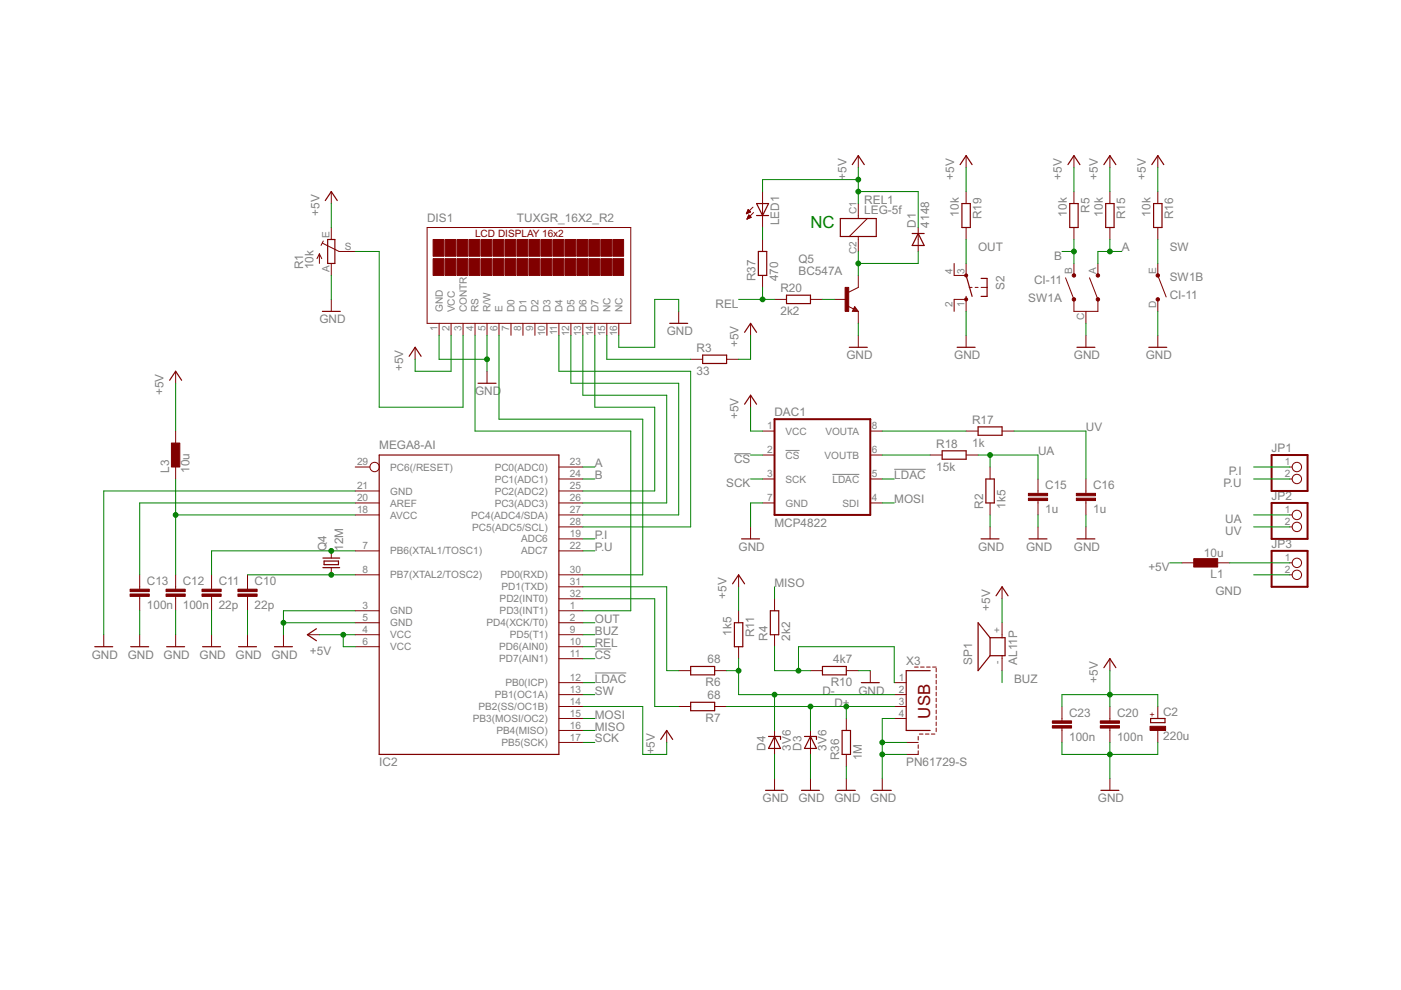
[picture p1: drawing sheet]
<svg xmlns="http://www.w3.org/2000/svg" width="297mm" height="210mm" viewBox="0 0 297 210" stroke-linecap="round" stroke-linejoin="round" font-family="sans-serif">
<path d="M155.7 96.2h3.4M166.5 95.5h3M189.6 99.5h6.7M176.5 100.6h5.7M126.1 137.6h3.5M126.1 142.7h6.7" fill="none" stroke="#808080" stroke-width=".21"/>
<g fill="none" stroke="#800000" stroke-width=".25">
<path d="M180.7 34.9l1.3-1.9 1.2 1.9M203.6 34.9l1.2-1.9 1.3 1.9M226.4 34.9l1.3-1.9 1.3 1.9M234 34.9l1.3-1.9 1.3 1.9M244.2 34.9l1.3-1.9 1.2 1.9M69 42.5l1.2-1.9 1.3 1.9M69.5 50.8h1.5v5.1h-1.5zM160.4 43.2h2.5l-1.2 2.5zM160.4 45.7h2.5M160.8 53.3h1.8v5.1h-1.8zM178.2 46.3h7.6v3.8h-7.6zM193.4 49.5h2.5"/>
<path d="M194.7 49.5l1.2 2.5h-2.5zM203.9 43.2h1.8v5h-1.8zM204.8 58.4l1.3 4.4M208 59h1.3v3.8h-1.3M226.8 43.2h1.8v5h-1.8zM234.4 43.2h1.8v5h-1.8zM244.6 43.2h1.8v5h-1.8zM68.4 66h3.7M86.7 75.5l1.3-1.9 1.3 1.9M142 68.6h3.8M149 75.3h5.1v1.8h-5.1zM157.9 70.5l1.2-1.9 1.3 1.9"/>
<path d="M166.8 62.6h5v1.8h-5zM180.1 73.6h3.8M181.2 65.5l.1 .3h-.3l.2-.5 .5 .6h-.7M202.9 73.6h3.8M204.8 62.8v.7M228.3 73.6h3.8M243.6 73.6h3.8M36 80.6l1.2-1.9 1.3 1.9M80.4 96.5h38.1v63.5h-38.1zM101.4 81.3h3.8M157.9 85.7l1.2-1.9 1.3 1.9M199.8 95.6h5v1.8h-5z"/>
<path d="M207.4 90.5h5.1v1.8h-5.1zM68.5 118.3h3.5M68.7 119h3.1v.7h-3.1zM157.2 114.3h3.8M208 114.3h3.8M209 101.6h1.8v5h-1.8zM218.2 114.3h3.8M228.3 114.3h3.8M20.1 137.1h3.8M27.7 137.1h3.8M35.3 137.1h3.8M43 137.1h3.8"/>
<path d="M50.6 137.1h3.8M58.2 137.1h3.8M67.1 133.3l-1.9 1.3 1.9 1.2M68.5 120.4h3.5M155.3 123.8l1.3-1.9 1.3 1.9M155.7 132h1.8v5.1h-1.8zM163.3 129.5h1.8v5.1h-1.8zM209.9 135.2l-2.5-3.2v10.2l2.5-3.2M209.9 135.2h3.2v3.8h-3.2M209.9 135.2v3.8M211.2 126.3l1.3-1.9 1.2 1.9M140.1 156.8l1.3-1.9 1.2 1.9"/>
<path d="M146.4 141.3h5.1v1.8h-5.1zM146.4 148.9h5.1v1.8h-5.1zM162.9 156.1h2.6v.7M164.2 156.1l1.3 2.6h-2.6zM170.6 156.1h2.5v.7M171.8 156.1l1.3 2.6h-2.5zM174.4 141.3h5v1.8h-5zM178.5 154.9h1.8v5.1h-1.8zM182.6 144.7h3.8M197.2 142.2h-5.1v12.7h5.1M234 141.6l1.3-1.9 1.3 1.9M244 152.3h3v.9h-3z"/>
<path d="M162.3 167.6h3.8M169.9 167.6h3.8M177.5 167.6h3.8M185.2 167.6h3.8M233.4 167.6h3.8"/>
</g>
<g fill="none" stroke="#800000" stroke-width=".21">
<path d="M182 33v2.5M204.8 33v2.5M227.7 33v2.5M235.3 33v2.5M245.5 33v2.5M67.7 53.8v2.1M67.7 53.8l-.5 1M67.7 53.8l.5 1M68.4 51.6l3.5 1.7h3.4M68.5 51.1l-.4 .9M70.2 40.6v2.6M70.2 48.2v2.6"/>
<path d="M70.2 55.9v2.5M90.6 48.2h43.1v20.4h-43.1zM158.2 45.3h.1M158.3 45.2h.2M158.4 45.1h.4M158.4 45h.7M158.4 46.4h.1M158.4 46.3h.4M158.5 44.8h.5M158.5 44.7h.4M158.5 46.2h.6M158.5 44.6h.3"/>
<path d="M158.5 46h.7M158.6 44.5h.1M158.6 45.9h.5M158.6 45.8h.4M158.7 45.7h.1M158.8 45.6l.5 .5-.9 .4zM159.1 44.9l-.5-.5-.4 .9M159.1 44.9l-.9 .4M159.6 43.9l-1.4 1.4M159.8 45.1l-1.4 1.4M161.7 40.6v7.6M161.7 50.8v2.5"/>
<path d="M161.7 58.4v2.5M182 43.2v3.1M182 50.1v3.2M182 58.4v2.5l-2.1 1.1M183.9 46.3l-3.8 3.8M194.7 48.2v5.1M202.3 55.9v2.5h2.5v-2.5M204.8 40.6v2.6M204.8 48.2v2.6M225.9 58.9l1.8 4.6v2.5h5.1v-2.5l-1.8-4.6M227.7 40.6v2.6M227.7 48.2v2.6"/>
<path d="M227.7 55.9v2.5M232.8 55.9v2.5M235.3 40.6v2.6M235.3 48.2v2.6M245.5 40.6v2.6M245.5 48.2v2.6M245.5 55.9v2.5l1.8 4.6M37.2 78.7v2.6M70.2 63.5v2.5M88 73.6v2.6M93.1 68.6v2.5M95.6 68.6v2.5"/>
<path d="M98.2 68.6v2.5M100.7 68.6v2.5M103.3 68.6v2.5M103.3 78.7v2.6M105.8 68.6v2.5M108.3 68.6v2.5M110.9 68.6v2.5M113.4 68.6v2.5M116 68.6v2.5M118.5 68.6v2.5M121 68.6v2.5M123.6 68.6v2.5"/>
<path d="M126.1 68.6v2.5M128.7 68.6v2.5M131.2 68.6v2.5M143.9 66v2.6M146.4 76.2h2.6M154.1 76.2h2.5M159.1 68.6v2.5M164.2 63.5h2.6M171.8 63.5h2.6M176.9 63.5h2.5M179.8 64.9l1.2 .6M181.2 65l.8 1h-1.3z"/>
<path d="M182 66v2.6M182 71.1v2.5M202.3 66v-2.5h2.5v2.5M204.8 71.1v2.5M205.5 60.9h.6M206.7 60.9h.7M208 60.9h1.3M230.2 66v2.6M230.2 71.1v2.5M245.5 63.5v2.5M245.5 71.1v2.5M37.2 91.4v2.5"/>
<path d="M37.2 99v2.6M75.3 99h3.1M118.5 99h5.1M159.1 83.8v2.5M161.7 91.4h2.5M161.7 96.5h2.5M184.5 91.4h2.6M184.5 96.5h2.6M197.2 96.5h2.6M204.8 91.4h2.6M204.8 96.5h2.6M209.9 99v2.6"/>
<path d="M212.5 91.4h2.5M273.4 99h.6M70.2 116.8v1.5M75.3 116.8h5.1M75.3 104.1h5.1M75.3 106.6h5.1M75.3 109.2h5.1M118.5 116.8h5.1M118.5 104.1h5.1M118.5 106.6h5.1M118.5 109.2h5.1M118.5 114.3h5.1"/>
<path d="M118.5 111.7h5.1M118.5 101.6h5.1M159.1 111.7v2.6M161.7 106.6h2.5M161.7 101.6h2.5M184.5 106.6h2.6M184.5 101.6h2.6M209.9 106.6v2.6M209.9 111.7v2.6M220.1 101.6v3M220.1 106.1v3.1M220.1 111.7v2.6"/>
<path d="M230.2 101.6v3M230.2 106.1v3.1M230.2 111.7v2.6M250.6 119.3h2.5M258.2 119.3h2.5M273.4 109.2h.6M273.4 111.7h.6M273.4 101.6h.6M273.4 119.3h.6M22 134.6v2.5M29.6 121.9v3M29.6 126.4v3.1"/>
<path d="M29.6 134.6v2.5M37.2 121.9v3M37.2 126.4v3.1M37.2 134.6v2.5M44.9 121.9v3M44.9 126.4v3.1M44.9 134.6v2.5M52.5 121.9v3M52.5 126.4v3.1M52.5 134.6v2.5M60.1 134.6v2.5M65.2 134.6h2.5"/>
<path d="M70.2 120.4v1.5M75.3 121.9h5.1M75.3 129.5h5.1M75.3 132h5.1M75.3 134.6h5.1M75.3 137.1h5.1M118.5 121.9h5.1M118.5 129.5h5.1M118.5 132h5.1M118.5 134.6h5.1M118.5 137.1h5.1M118.5 139.7h5.1"/>
<path d="M118.5 127h5.1M118.5 124.4h5.1M156.6 121.9v2.5M156.6 129.5v2.5M156.6 137.1v2.6M164.2 127v2.5M164.2 134.6v2.5M212.5 124.4v2.6M212.5 132v3.2M212.5 139v3.2M235.3 139.7v2.5M273.4 121.9h.6"/>
<path d="M118.5 157.4h5.1M118.5 154.9h5.1M118.5 152.3h5.1M118.5 149.8h5.1M118.5 147.3h5.1M118.5 144.7h5.1M141.4 154.9v2.5M143.9 149.8h2.5M143.9 142.2h2.5M151.5 149.8h2.6M151.5 142.2h2.6M164.2 154.9v5.1"/>
<path d="M171.8 142.2h2.6M171.8 154.9v5.1M179.4 142.2h2.6M179.4 152.3v2.6M179.4 160v2.5M184.5 142.2v2.5M189.6 152.3h2.5M189.6 149.8h2.5M189.6 147.3h2.5M189.6 144.7h2.5M192.1 157.4h2.6M193.9 141.4h.8"/>
<path d="M194.7 156.1v.8M194.7 157.9v.8M194.7 159.2v.8h-2.6M194.9 155.6h.8M195.2 141.4h.7M196.2 155.6h.8M196.5 141.4h.7M197.5 155.6h.7M197.7 141.4h.8M198.5 141.7v.8M198.5 143v.7M198.5 144.2v.8"/>
<path d="M198.5 145.5v.8M198.5 146.8v.7M198.5 148v.8M198.5 149.3v.7M198.5 150.6v.7M198.5 151.8v.8M198.5 153.1v.8M198.5 154.4v.7M225.2 149.8v3M225.2 154.4v3M235.3 149.8v3M235.3 154.4v3"/>
<path d="M245.5 149.8v2.5M245.5 154.9v2.5M164.2 165v2.6M171.8 165v2.6M179.4 165v2.6M187.1 165v2.6M235.3 165v2.6"/>
<circle cx="79.4" cy="99" r=".99"/>
<circle cx="275" cy="99" r="1"/>
<circle cx="275" cy="119.3" r="1"/>
<circle cx="275" cy="101.6" r="1"/>
<circle cx="275" cy="109.2" r="1"/>
<circle cx="275" cy="111.7" r="1"/>
<circle cx="275" cy="121.9" r="1"/>
</g>
<g fill="#800000" stroke="#800000" stroke-width=".21">
<path d="M50.4 125.9h4.1v.5h-4.1z"/>
<path d="M50.4 124.9h4.1v.5h-4.1z"/>
<path d="M42.8 125.9h4.1v.5h-4.1z"/>
<path d="M42.8 124.9h4.1v.5h-4.1z"/>
<path d="M35.2 125.9h4.1v.5h-4.1z"/>
<path d="M35.2 124.9h4.1v.5h-4.1z"/>
<path d="M27.6 125.9h4v.5h-4z"/>
<path d="M27.6 124.9h4v.5h-4z"/>
<path d="M218 105.6h4.1v.5h-4.1z"/>
<path d="M218 104.6h4.1v.5h-4.1z"/>
<path d="M228.2 105.6h4.1v.5h-4.1z"/>
<path d="M228.2 104.6h4.1v.5h-4.1z"/>
<path d="M233.3 153.9h4v.5h-4z"/>
<path d="M233.3 152.8h4v.6h-4z"/>
<path d="M179.2 60.9h.7v5.1h-.7z"/>
<path d="M91.8 50.8h2.3v3.5h-2.3z"/>
<path d="M91.8 54.8h2.3v3.6h-2.3z"/>
<path d="M94.4 50.8h2.3v3.5h-2.3z"/>
<path d="M94.4 54.8h2.3v3.6h-2.3z"/>
<path d="M96.9 50.8h2.3v3.5h-2.3z"/>
<path d="M96.9 54.8h2.3v3.6h-2.3z"/>
<path d="M99.4 50.8h2.3v3.5h-2.3z"/>
<path d="M99.4 54.8h2.3v3.6h-2.3z"/>
<path d="M102 50.8h2.3v3.5h-2.3z"/>
<path d="M102 54.8h2.3v3.6h-2.3z"/>
<path d="M104.5 50.8h2.3v3.5h-2.3z"/>
<path d="M104.5 54.8h2.3v3.6h-2.3z"/>
<path d="M107.1 50.8h2.3v3.5h-2.3z"/>
<path d="M107.1 54.8h2.3v3.6h-2.3z"/>
<path d="M109.6 50.8h2.3v3.5h-2.3z"/>
<path d="M109.6 54.8h2.3v3.6h-2.3z"/>
<path d="M112.1 50.8h2.3v3.5h-2.3z"/>
<path d="M112.1 54.8h2.3v3.6h-2.3z"/>
<path d="M114.7 50.8h2.3v3.5h-2.3z"/>
<path d="M114.7 54.8h2.3v3.6h-2.3z"/>
<path d="M117.2 50.8h2.3v3.5h-2.3z"/>
<path d="M117.2 54.8h2.3v3.6h-2.3z"/>
<path d="M119.8 50.8h2.3v3.5h-2.3z"/>
<path d="M119.8 54.8h2.3v3.6h-2.3z"/>
<path d="M122.3 50.8h2.3v3.5h-2.3z"/>
<path d="M122.3 54.8h2.3v3.6h-2.3z"/>
<path d="M124.8 50.8h2.3v3.5h-2.3z"/>
<path d="M124.8 54.8h2.3v3.6h-2.3z"/>
<path d="M127.4 50.8h2.3v3.5h-2.3z"/>
<path d="M127.4 54.8h2.3v3.6h-2.3z"/>
<path d="M129.9 50.8h2.3v3.5h-2.3z"/>
<path d="M129.9 54.8h2.3v3.6h-2.3z"/>
<path d="M223.1 153.9h4.1v.5h-4.1z"/>
<path d="M223.1 152.8h4.1v.6h-4.1z"/>
<path d="M36.3 93.9h1.8v5.1h-1.8z"/>
<path d="M243.8 154h3.3v.9h-3.3z"/>
<path d="M253.1 118.4h5.1v1.8h-5.1z"/>
</g>
<path d="M164.2 88.9h20.3v20.3h-20.3zM269.6 96.5h7.6v7.6h-7.6zM269.6 106.6h7.6v7.7h-7.6zM269.6 116.8h7.6v7.6h-7.6z" fill="none" stroke="#800000" stroke-width=".42"/>
<g fill="#800000" stroke="#800000" stroke-width=".21">
<circle cx="204.8" cy="58.4" r=".33"/>
<circle cx="204.8" cy="63.5" r=".33"/>
<circle cx="232.8" cy="58.4" r=".36"/>
<circle cx="227.7" cy="58.4" r=".36"/>
<circle cx="227.7" cy="63.5" r=".36"/>
<circle cx="232.8" cy="63.5" r=".36"/>
<circle cx="245.5" cy="63.5" r=".36"/>
<circle cx="245.5" cy="58.4" r=".36"/>
</g>
<g fill="none" stroke="#008000" stroke-width=".21">
<path d="M182 35.5v7.7M182 38.1h-20.3v2.5M204.8 35.5v5.1M227.7 35.5v5.1M235.3 35.5v5.1M245.5 35.5v5.1M70.2 43.2v5M70.2 58.4v5.1M75.3 53.3h5.1v33h17.8v-15.2M161.7 48.2v2.6M182 53.3v5.1M182 40.6h12.7v7.6"/>
<path d="M194.7 53.3v2.6h-12.7M204.8 50.8v5.1M225.2 53.3h2.5M227.7 50.8v5.1M235.3 50.8v2.5M237.9 53.3h-5.1v2.6M245.5 50.8v5.1M93.1 71.1v5.1h10.2M95.6 71.1v7.6h-7.6v-2.5M100.7 71.1v20.3h33v38.1h-10.1M103.3 71.1v7.6M105.8 71.1v17.8h30.5v33h-12.7"/>
<path d="M118.5 71.1v7.6h27.9v33h-22.8M121 71.1v10.2h22.9v27.9h-20.3M123.6 71.1v12.7h17.8v22.8h-17.8M126.1 71.1v15.2h12.7v17.8h-15.2M128.7 71.1v5.1h17.7M143.9 66v-2.5h-5.1v10.1h-7.6v-2.5M156.6 63.5h7.6M159.1 71.1v5.1h-2.5M161.7 60.9v2.6M174.4 63.5h2.5M182 68.6v2.5M204.8 66v5.1"/>
<path d="M230.2 68.6v2.5M245.5 66v5.1M37.2 81.3v10.1M123.6 99h2.5M159.1 86.3v5.1h2.6M159.1 96.5h2.6M187.1 91.4h17.7M187.1 96.5h10.1M207.4 96.5h12.7v5.1M209.9 96.5v2.5M215 91.4h15.2v10.2M265.8 99h7.6"/>
<path d="M37.2 101.6v20.3M37.2 109.2h38.1M75.3 116.8h-30.4v5.1M75.3 106.6h-45.7v15.3M75.3 104.1h-53.3v30.5M123.6 116.8h2.5M123.6 101.6h2.5M123.6 114.3h2.5M159.1 101.6h2.6M161.7 106.6h-2.6v5.1M187.1 106.6h2.5M187.1 101.6h2.5"/>
<path d="M209.9 109.2v2.5M220.1 109.2v2.5M230.2 109.2v2.5M248 119.3h2.6M260.7 119.3h12.7M265.8 109.2h7.6M265.8 101.6h7.6M265.8 111.7h7.6M29.6 129.5v5.1M37.2 129.5v5.1M44.9 129.5v5.1M52.5 129.5v5.1"/>
<path d="M52.5 121.9h22.8M60.1 132h15.2M67.7 134.6h7.6M72.8 134.6v2.5h2.5M75.3 129.5h-15.2v5.1M123.6 132h2.5M123.6 127h15.2v22.8h5.1M123.6 124.4h17.8v17.8h2.5M123.6 134.6h2.5M123.6 137.1h2.5M123.6 139.7h2.5M156.6 124.4v5.1"/>
<path d="M156.6 139.7v7.6h33M164.2 124.4v2.6M164.2 137.1v5.1h7.6M212.5 127v5M265.8 121.9h7.6M123.6 149.8h12.7v10.2h5.1v-2.6M123.6 157.4h2.5M123.6 152.3h2.5M123.6 147.3h2.5M123.6 154.9h2.5M123.6 144.7h2.5M154.1 142.2h2.5"/>
<path d="M154.1 149.8h35.5M164.2 147.3v7.6M164.2 160v5M169.3 142.2v-5.1h20.3v7.6M171.8 149.8v5.1M171.8 160v5M179.4 149.8v2.5M182 142.2h2.5M187.1 160h5M187.1 157.4h5M189.6 152.3h-2.5v12.7M212.5 142.2v2.5"/>
<path d="M225.2 157.4v2.6h20.3v-2.6M225.2 149.8v-2.5h20.3v2.5M235.3 142.2v7.6M235.3 157.4v7.6M179.4 162.5v2.5"/>
</g>
<g fill="#008000" stroke="#008000" stroke-width=".21">
<circle cx="60.1" cy="132" r=".51"/>
<circle cx="187.1" cy="160" r=".51"/>
<circle cx="187.1" cy="157.4" r=".51"/>
<circle cx="235.3" cy="160" r=".51"/>
<circle cx="103.3" cy="76.2" r=".51"/>
<circle cx="72.8" cy="134.6" r=".51"/>
<circle cx="235.3" cy="147.3" r=".51"/>
<circle cx="182" cy="40.6" r=".51"/>
<circle cx="182" cy="38.1" r=".51"/>
<circle cx="70.2" cy="121.9" r=".51"/>
<circle cx="70.2" cy="116.8" r=".51"/>
<circle cx="37.2" cy="109.2" r=".51"/>
<circle cx="169.3" cy="142.2" r=".51"/>
<circle cx="171.8" cy="149.8" r=".51"/>
<circle cx="179.4" cy="149.8" r=".51"/>
<circle cx="156.6" cy="142.2" r=".51"/>
<circle cx="164.2" cy="147.3" r=".51"/>
<circle cx="227.7" cy="53.3" r=".51"/>
<circle cx="235.3" cy="53.3" r=".51"/>
<circle cx="209.9" cy="96.5" r=".51"/>
<circle cx="182" cy="55.9" r=".51"/>
<circle cx="161.7" cy="63.5" r=".51"/>
</g>
<text font-size="4" fill="#008000" x="171.8" y="48.2">NC</text>
<text font-size="4" fill="#800000" x="197.2" y="152.3" transform="rotate(-90 197.2 152.3)">USB</text>
<g font-size="2.8" fill="#808080">
<text x="179.4" y="38.1" transform="rotate(-90 179.4 38.1)">+5V</text>
<text x="202.3" y="38.1" transform="rotate(-90 202.3 38.1)">+5V</text>
<text x="225.2" y="38.1" transform="rotate(-90 225.2 38.1)">+5V</text>
<text x="232.8" y="38.1" transform="rotate(-90 232.8 38.1)">+5V</text>
<text x="242.9" y="38.1" transform="rotate(-90 242.9 38.1)">+5V</text>
<text x="67.7" y="45.7" transform="rotate(-90 67.7 45.7)">+5V</text>
<text x="90.6" y="47">DIS1</text>
<text x="109.6" y="47">TUXGR_16X2_R2</text>
<text x="165.2" y="47.7" transform="rotate(-90 165.2 47.7)">LED1</text>
<text x="183.3" y="43.2">REL1</text>
<text x="183.3" y="45.3">LEG-5f</text>
<text x="203.3" y="45.9" transform="rotate(-90 203.3 45.9)">10k</text>
<text x="208.1" y="46.5" transform="rotate(-90 208.1 46.5)">R19</text>
<text x="226.2" y="45.9" transform="rotate(-90 226.2 45.9)">10k</text>
<text x="231" y="45.1" transform="rotate(-90 231 45.1)">R5</text>
<text x="233.8" y="45.9" transform="rotate(-90 233.8 45.9)">10k</text>
<text x="238.6" y="46.5" transform="rotate(-90 238.6 46.5)">R15</text>
<text x="244" y="45.9" transform="rotate(-90 244 45.9)">10k</text>
<text x="248.7" y="46.5" transform="rotate(-90 248.7 46.5)">R16</text>
<text x="194.2" y="48.2" transform="rotate(-90 194.2 48.2)">D1</text>
<text x="197" y="48.2" transform="rotate(-90 197 48.2)">4148</text>
<text x="207.4" y="53.3">OUT</text>
<text x="237.9" y="53.3">A</text>
<text x="248" y="53.3">SW</text>
<text x="64.3" y="57.1" transform="rotate(-90 64.3 57.1)">R1</text>
<text x="66.4" y="57.1" transform="rotate(-90 66.4 57.1)">10k</text>
<text x="160.2" y="59.7" transform="rotate(-90 160.2 59.7)">R37</text>
<text x="165" y="59.7" transform="rotate(-90 165 59.7)">470</text>
<text x="169.3" y="58.4">BC547A</text>
<text x="169.3" y="55.9">Q5</text>
<text x="223.5" y="55.1">B</text>
<text x="248" y="59.7">SW1B</text>
<text x="151.7" y="65.3">REL</text>
<text x="165.5" y="62">R20</text>
<text x="213" y="61.5" transform="rotate(-90 213 61.5)">S2</text>
<text x="218" y="64">SW1A</text>
<text x="219.3" y="60.2">CI-11</text>
<text x="248" y="63.5">CI-11</text>
<text x="67.7" y="68.6">GND</text>
<text x="141.4" y="71.1">GND</text>
<text x="165.5" y="66.8">2k2</text>
<text x="147.7" y="74.7">R3</text>
<text x="156.6" y="73.6" transform="rotate(-90 156.6 73.6)">+5V</text>
<text x="179.4" y="76.2">GND</text>
<text x="202.3" y="76.2">GND</text>
<text x="227.7" y="76.2">GND</text>
<text x="242.9" y="76.2">GND</text>
<text x="34.7" y="83.8" transform="rotate(-90 34.7 83.8)">+5V</text>
<text x="85.5" y="78.7" transform="rotate(-90 85.5 78.7)">+5V</text>
<text x="100.7" y="83.8">GND</text>
<text x="147.7" y="79.5">33</text>
<text x="156.6" y="88.9" transform="rotate(-90 156.6 88.9)">+5V</text>
<text x="164.2" y="88.2">DAC1</text>
<text x="206.1" y="89.9">R17</text>
<text x="80.4" y="95.2">MEGA8-AI</text>
<text x="198.5" y="95">R18</text>
<text x="206.1" y="94.7">1k</text>
<text x="230.2" y="91.4">UV</text>
<text x="269.6" y="95.9">JP1</text>
<text x="35.9" y="100.3" transform="rotate(-90 35.9 100.3)">L3</text>
<text x="40.2" y="100.3" transform="rotate(-90 40.2 100.3)">10u</text>
<text x="126.1" y="99">A</text>
<text x="126.1" y="101.6">B</text>
<text x="155.7" y="98.3">CS</text>
<text x="189.6" y="101.6">LDAC</text>
<text x="198.5" y="99.8">15k</text>
<text x="220.1" y="96.5">UA</text>
<text x="260.5" y="100.8">P.I</text>
<text x="154" y="103.3">SCK</text>
<text x="189.6" y="106.6">MOSI</text>
<text x="208.4" y="107.9" transform="rotate(-90 208.4 107.9)">R2</text>
<text x="213.2" y="107.9" transform="rotate(-90 213.2 107.9)">1k5</text>
<text x="221.6" y="103.7">C15</text>
<text x="231.8" y="103.7">C16</text>
<text x="259.4" y="103.3">P.U</text>
<text x="269.6" y="106">JP2</text>
<text x="164.2" y="111.7">MCP4822</text>
<text x="221.6" y="108.8">1u</text>
<text x="231.8" y="108.8">1u</text>
<text x="259.8" y="111">UA</text>
<text x="259.8" y="113.5">UV</text>
<text x="69.2" y="116.8" transform="rotate(-90 69.2 116.8)">Q4</text>
<text x="72.8" y="116.8" transform="rotate(-90 72.8 116.8)">12M</text>
<text x="126.1" y="116.8">P.U</text>
<text x="126.1" y="114.3">P.I</text>
<text x="156.6" y="116.8">GND</text>
<text x="207.4" y="116.8">GND</text>
<text x="217.5" y="116.8">GND</text>
<text x="227.7" y="116.8">GND</text>
<text x="255.2" y="118.2">10u</text>
<text x="269.6" y="116.2">JP3</text>
<text x="31.1" y="124">C13</text>
<text x="38.8" y="124">C12</text>
<text x="46.4" y="124">C11</text>
<text x="54" y="124">C10</text>
<text x="164.2" y="124.4">MISO</text>
<text x="243.5" y="121.1">+5V</text>
<text x="256.6" y="122.5">L1</text>
<text x="31.1" y="129.1">100n</text>
<text x="38.8" y="129.1">100n</text>
<text x="46.4" y="129.1">22p</text>
<text x="54" y="129.1">22p</text>
<text x="154.1" y="127" transform="rotate(-90 154.1 127)">+5V</text>
<text x="209.9" y="129.5" transform="rotate(-90 209.9 129.5)">+5V</text>
<text x="257.7" y="126.2">GND</text>
<text x="126.1" y="134.6">BUZ</text>
<text x="126.1" y="137.1">REL</text>
<text x="126.1" y="132">OUT</text>
<text x="155.1" y="134.8" transform="rotate(-90 155.1 134.8)">1k5</text>
<text x="159.9" y="135.1" transform="rotate(-90 159.9 135.1)">R11</text>
<text x="162.7" y="135.8" transform="rotate(-90 162.7 135.8)">R4</text>
<text x="167.5" y="135.8" transform="rotate(-90 167.5 135.8)">2k2</text>
<text x="19.5" y="139.6">GND</text>
<text x="27.1" y="139.6">GND</text>
<text x="34.7" y="139.6">GND</text>
<text x="42.3" y="139.6">GND</text>
<text x="49.9" y="139.6">GND</text>
<text x="57.5" y="139.6">GND</text>
<text x="65.7" y="138.9">+5V</text>
<text x="126.1" y="139.6">CS</text>
<text x="150" y="140.7">68</text>
<text x="176.7" y="140.7">4k7</text>
<text x="192.1" y="140.9">X3</text>
<text x="206.1" y="140.9" transform="rotate(-90 206.1 140.9)">SP1</text>
<text x="215.6" y="140.9" transform="rotate(-90 215.6 140.9)">AL11P</text>
<text x="126.1" y="147.3">SW</text>
<text x="126.1" y="144.7">LDAC</text>
<text x="149.6" y="145.5">R6</text>
<text x="150" y="148.3">68</text>
<text x="174.4" y="147.3">D-</text>
<text x="176.1" y="145.5">R10</text>
<text x="176.9" y="149.8">D+</text>
<text x="182" y="147.3">GND</text>
<text x="215" y="144.7">BUZ</text>
<text x="232.8" y="144.7" transform="rotate(-90 232.8 144.7)">+5V</text>
<text x="126.1" y="152.3">MOSI</text>
<text x="126.1" y="154.9">MISO</text>
<text x="149.6" y="153.1">R7</text>
<text x="226.7" y="152">C23</text>
<text x="236.8" y="152">C20</text>
<text x="246.6" y="151.9">C2</text>
<text x="126.1" y="157.4">SCK</text>
<text x="138.8" y="160" transform="rotate(-90 138.8 160)">+5V</text>
<text x="162.3" y="159.2" transform="rotate(-90 162.3 159.2)">D4</text>
<text x="167.6" y="159.2" transform="rotate(-90 167.6 159.2)">3V6</text>
<text x="169.9" y="159.2" transform="rotate(-90 169.9 159.2)">D3</text>
<text x="175.3" y="159.2" transform="rotate(-90 175.3 159.2)">3V6</text>
<text x="177.9" y="161.2" transform="rotate(-90 177.9 161.2)">R36</text>
<text x="182.7" y="161.2" transform="rotate(-90 182.7 161.2)">1M</text>
<text x="226.7" y="157">100n</text>
<text x="236.8" y="157">100n</text>
<text x="246.6" y="156.9">220u</text>
<text x="80.4" y="162.5">IC2</text>
<text x="192.1" y="162.5">PN61729-S</text>
<text x="161.7" y="170.1">GND</text>
<text x="169.3" y="170.1">GND</text>
<text x="176.9" y="170.1">GND</text>
<text x="184.5" y="170.1">GND</text>
<text x="232.8" y="170.1">GND</text>
</g>
<g font-size="2.4" fill="#808080">
<text x="181.6" y="45.3" transform="rotate(-90 181.6 45.3)">C1</text>
<text x="69.9" y="50.4" transform="rotate(-90 69.9 50.4)">E</text>
<text x="73.1" y="53">S</text>
<text x="181.6" y="53.9" transform="rotate(-90 181.6 53.9)">C2</text>
<text x="69.9" y="57.6" transform="rotate(-90 69.9 57.6)">A</text>
<text x="201.9" y="58" transform="rotate(-90 201.9 58)">4</text>
<text x="204.5" y="58" transform="rotate(-90 204.5 58)">3</text>
<text x="227.3" y="58" transform="rotate(-90 227.3 58)">B</text>
<text x="232.4" y="58" transform="rotate(-90 232.4 58)">A</text>
<text x="245.1" y="58" transform="rotate(-90 245.1 58)">E</text>
<text x="201.9" y="65" transform="rotate(-90 201.9 65)">2</text>
<text x="204.5" y="65" transform="rotate(-90 204.5 65)">1</text>
<text x="245.1" y="65.4" transform="rotate(-90 245.1 65.4)">D</text>
<text x="92.7" y="70.1" transform="rotate(-90 92.7 70.1)">1</text>
<text x="93.9" y="66.2" transform="rotate(-90 93.9 66.2)">GND</text>
<text x="95.3" y="70.1" transform="rotate(-90 95.3 70.1)">2</text>
<text x="96.4" y="66.2" transform="rotate(-90 96.4 66.2)">VCC</text>
<text x="97.8" y="70.1" transform="rotate(-90 97.8 70.1)">3</text>
<text x="98.9" y="66.2" transform="rotate(-90 98.9 66.2)">CONTR</text>
<text x="100.4" y="70.1" transform="rotate(-90 100.4 70.1)">4</text>
<text x="101.5" y="66.2" transform="rotate(-90 101.5 66.2)">RS</text>
<text x="102.9" y="70.1" transform="rotate(-90 102.9 70.1)">5</text>
<text x="104" y="66.2" transform="rotate(-90 104 66.2)">R/W</text>
<text x="105.4" y="70.1" transform="rotate(-90 105.4 70.1)">6</text>
<text x="106.6" y="66.2" transform="rotate(-90 106.6 66.2)">E</text>
<text x="108" y="70.1" transform="rotate(-90 108 70.1)">7</text>
<text x="109.1" y="66.2" transform="rotate(-90 109.1 66.2)">D0</text>
<text x="110.5" y="70.1" transform="rotate(-90 110.5 70.1)">8</text>
<text x="111.6" y="66.2" transform="rotate(-90 111.6 66.2)">D1</text>
<text x="113.1" y="70.1" transform="rotate(-90 113.1 70.1)">9</text>
<text x="114.2" y="66.2" transform="rotate(-90 114.2 66.2)">D2</text>
<text x="115.6" y="71.3" transform="rotate(-90 115.6 71.3)">10</text>
<text x="116.7" y="66.2" transform="rotate(-90 116.7 66.2)">D3</text>
<text x="118.1" y="71.1" transform="rotate(-90 118.1 71.1)">11</text>
<text x="119.3" y="66.2" transform="rotate(-90 119.3 66.2)">D4</text>
<text x="120.7" y="71.3" transform="rotate(-90 120.7 71.3)">12</text>
<text x="121.8" y="66.2" transform="rotate(-90 121.8 66.2)">D5</text>
<text x="123.2" y="71.3" transform="rotate(-90 123.2 71.3)">13</text>
<text x="124.3" y="66.2" transform="rotate(-90 124.3 66.2)">D6</text>
<text x="125.8" y="71.3" transform="rotate(-90 125.8 71.3)">14</text>
<text x="126.9" y="66.2" transform="rotate(-90 126.9 66.2)">D7</text>
<text x="128.3" y="71.3" transform="rotate(-90 128.3 71.3)">15</text>
<text x="129.4" y="66.2" transform="rotate(-90 129.4 66.2)">NC</text>
<text x="130.8" y="71.3" transform="rotate(-90 130.8 71.3)">16</text>
<text x="132" y="66.2" transform="rotate(-90 132 66.2)">NC</text>
<text x="229.9" y="67.9" transform="rotate(-90 229.9 67.9)">C</text>
<text x="162.7" y="91.1">1</text>
<text x="166.5" y="92.2">VCC</text>
<text x="175" y="92.2">VOUTA</text>
<text x="184.9" y="91.1">8</text>
<text x="75.7" y="98.7">29</text>
<text x="82.7" y="99.8">PC6(/RESET)</text>
<text x="104.9" y="99.8">PC0(ADC0)</text>
<text x="120.8" y="101.2">24</text>
<text x="120.8" y="98.7">23</text>
<text x="162.7" y="96.1">2</text>
<text x="162.7" y="101.2">3</text>
<text x="166.5" y="97.2">CS</text>
<text x="174.8" y="97.2">VOUTB</text>
<text x="184.9" y="101.2">5</text>
<text x="184.9" y="96.1">6</text>
<text x="272.4" y="98.7">1</text>
<text x="272.4" y="101.2">2</text>
<text x="75.7" y="103.7">21</text>
<text x="75.7" y="106.3">20</text>
<text x="82.7" y="107.4">AREF</text>
<text x="82.7" y="104.9">GND</text>
<text x="104.9" y="107.4">PC3(ADC3)</text>
<text x="104.9" y="104.9">PC2(ADC2)</text>
<text x="104.9" y="102.3">PC1(ADC1)</text>
<text x="120.8" y="106.3">26</text>
<text x="120.8" y="103.7">25</text>
<text x="162.7" y="106.3">7</text>
<text x="166.5" y="102.3">SCK</text>
<text x="166.5" y="107.4">GND</text>
<text x="176.5" y="102.3">LDAC</text>
<text x="178.6" y="107.4">SDI</text>
<text x="184.9" y="106.3">4</text>
<text x="75.7" y="108.8">18</text>
<text x="82.7" y="109.9">AVCC</text>
<text x="99.9" y="109.9">PC4(ADC4/SDA)</text>
<text x="100.1" y="112.5">PC5(ADC5/SCL)</text>
<text x="120.8" y="108.8">27</text>
<text x="120.8" y="111.4">28</text>
<text x="120.8" y="113.9">19</text>
<text x="272.4" y="108.8">1</text>
<text x="272.4" y="111.4">2</text>
<text x="76.9" y="116.4">7</text>
<text x="82.7" y="117.6">PB6(XTAL1/TOSC1)</text>
<text x="110.5" y="117.6">ADC7</text>
<text x="110.5" y="115">ADC6</text>
<text x="120.8" y="116.4">22</text>
<text x="272.4" y="119">1</text>
<text x="76.9" y="121.5">8</text>
<text x="82.7" y="122.6">PB7(XTAL2/TOSC2)</text>
<text x="106.1" y="122.6">PD0(RXD)</text>
<text x="106.3" y="125.2">PD1(TXD)</text>
<text x="120.8" y="124.1">31</text>
<text x="120.8" y="121.5">30</text>
<text x="272.4" y="121.5">2</text>
<text x="76.9" y="129.1">3</text>
<text x="76.9" y="131.7">5</text>
<text x="82.7" y="130.3">GND</text>
<text x="105.9" y="130.3">PD3(INT1)</text>
<text x="105.9" y="127.7">PD2(INT0)</text>
<text x="120.8" y="131.7">2</text>
<text x="120.8" y="129.1">1</text>
<text x="120.8" y="126.6">32</text>
<text x="76.9" y="134.2">4</text>
<text x="76.9" y="136.8">6</text>
<text x="82.7" y="132.8">GND</text>
<text x="82.7" y="135.3">VCC</text>
<text x="82.7" y="137.9">VCC</text>
<text x="103.1" y="132.8">PD4(XCK/T0)</text>
<text x="105.8" y="137.9">PD6(AIN0)</text>
<text x="108.1" y="135.3">PD5(T1)</text>
<text x="120.8" y="136.8">10</text>
<text x="120.8" y="134.2">9</text>
<text x="212.1" y="134.2" transform="rotate(-90 212.1 134.2)">+</text>
<text x="105.8" y="140.4">PD7(AIN1)</text>
<text x="120.8" y="139.3">11</text>
<text x="212.1" y="140.7" transform="rotate(-90 212.1 140.7)">-</text>
<text x="104.9" y="148">PB1(OC1A)</text>
<text x="107.1" y="145.5">PB0(ICP)</text>
<text x="120.8" y="149.5">14</text>
<text x="120.8" y="146.9">13</text>
<text x="120.8" y="144.4">12</text>
<text x="190.6" y="144.4">1</text>
<text x="190.6" y="146.9">2</text>
<text x="190.6" y="149.5">3</text>
<text x="100.3" y="153.1">PB3(MOSI/OC2)</text>
<text x="101.5" y="150.6">PB2(SS/OC1B)</text>
<text x="105.3" y="155.6">PB4(MISO)</text>
<text x="120.8" y="152">15</text>
<text x="120.8" y="154.5">16</text>
<text x="190.6" y="152">4</text>
<text x="106.3" y="158.2">PB5(SCK)</text>
<text x="120.8" y="157.1">17</text>
</g>
<text font-size="2.4" fill="#800000" x="100.7" y="50.3">LCD DISPLAY 16x2</text>
<text font-size="2" fill="#800000" x="244.9" y="151.9" transform="rotate(-90 244.9 151.9)">+</text>
</svg>
